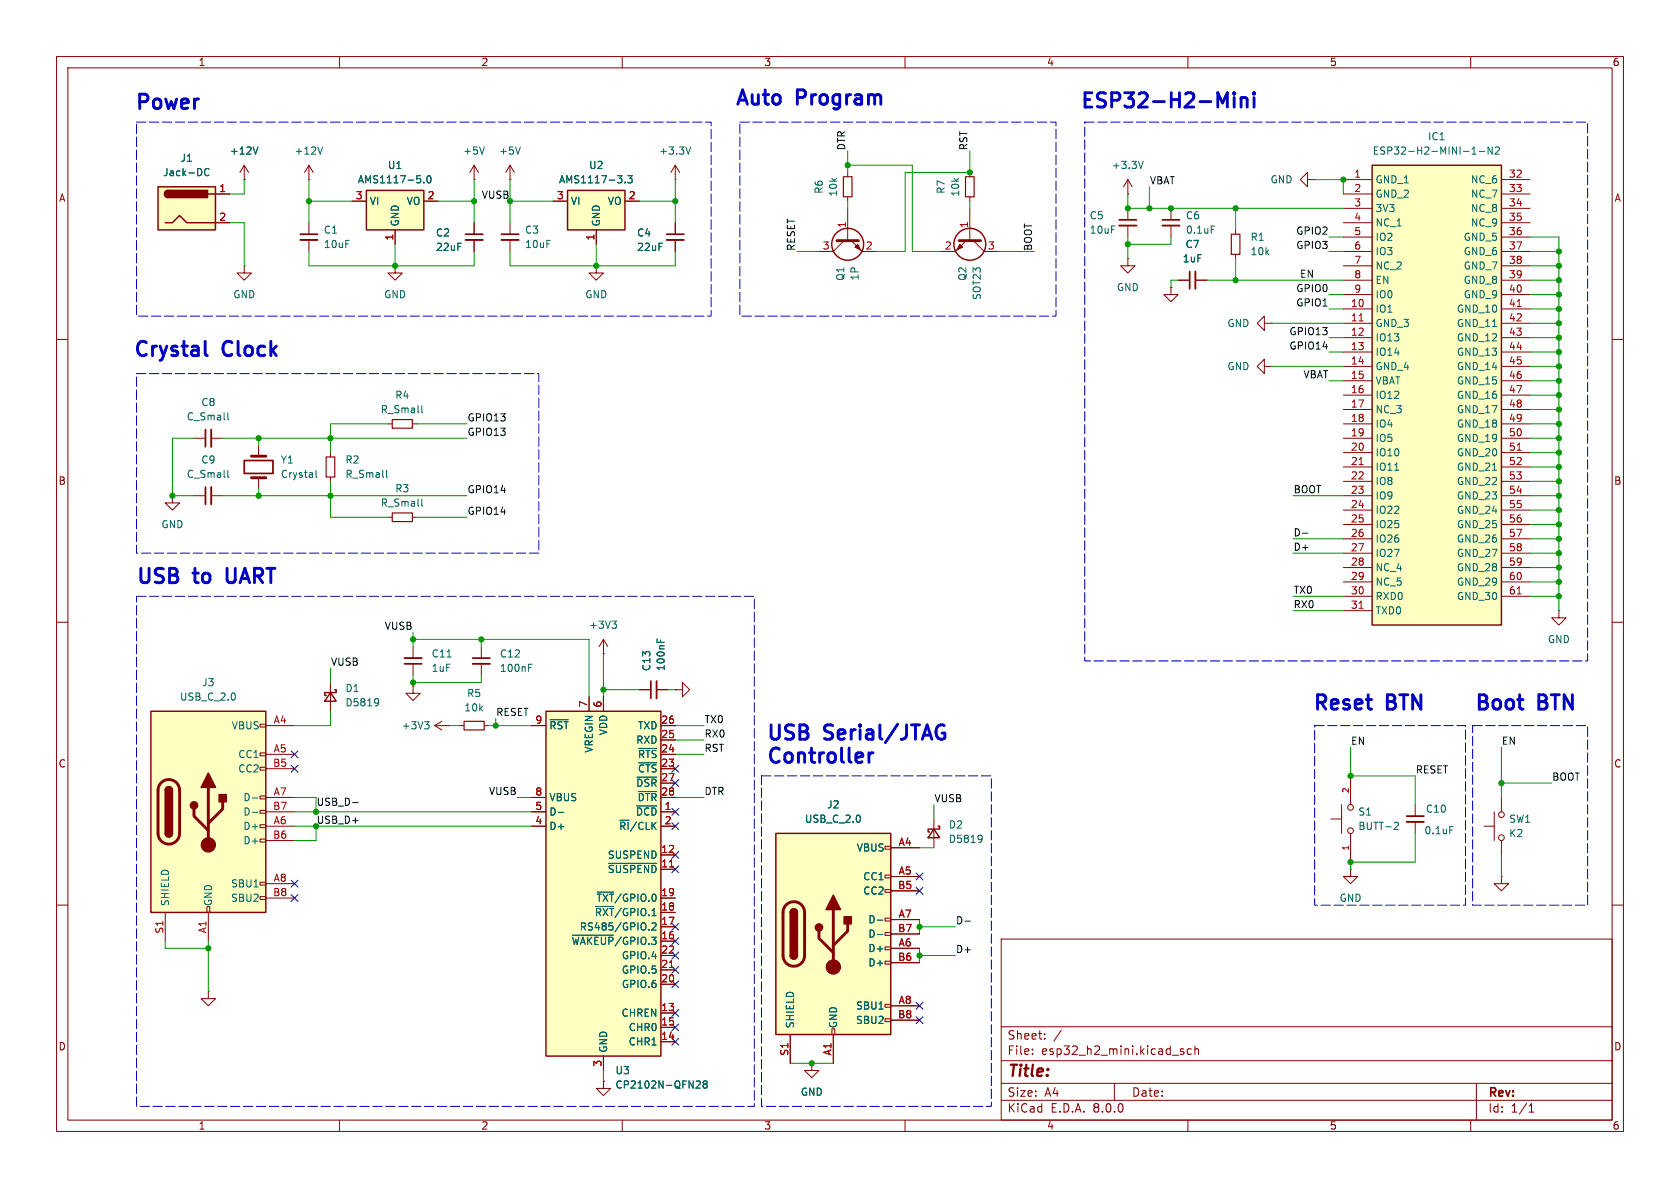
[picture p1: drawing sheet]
<svg xmlns="http://www.w3.org/2000/svg" width="297mm" height="210mm" viewBox="0 0 297 210" stroke-linecap="round" stroke-linejoin="round" font-family="sans-serif">
<g fill="none" stroke="#840000" stroke-width=".18">
<path d="M10 10h277v190h-277zM12 12h273v186h-273zM60 10v2M110 10v2M160 10v2M210 10v2M260 10v2M10 60h2M285 60h2M10 110h2M285 110h2M10 160h2"/>
<path d="M285 160h2M177 166h108v32h-108zM60 198v2M110 198v2M160 198v2M177 194.5h108M177 191.5h108M177 187.5h108M177 181.5h108M182.5 186.3v.1M182.5 185.5v.1M184.7 183.6v.1"/>
<path d="M184.7 182.8v.1M187.6 182.1l-1.3 2M197 191.5v3M208.7 185.7l.6 .4-.2 .3-.4-.1M209.2 185.5l-.3-.1-.2 .2M210 198v2M210.6 185.5l-.4-.1-.3 .3v.4l.1 .2h.6M211.2 185.5l.3-.1 .3 .1 .1 .9M211.2 184.9v1.5M260 198v2M261 191.5v6.5M270.3 196.6h.9"/>
<path d="M270.3 195.5l.4-.4v1.5"/>
</g>
<path d="M96.5 125.7h20.3v61h-20.3z" fill="#ffffc2"/>
<path d="M58.4 122.4l1 1.6h-2zM59.2 121.9h.2v.5h-2v.5h.3M96.5 125.7h20.3v61h-20.3zM165.1 146.6l1 1.5h-2zM165.9 146.1h.2v.5h-2v.5h.2" fill="none" stroke="#840000" stroke-width=".25"/>
<g fill="none" stroke="#840000" stroke-width=".18">
<path d="M199.4 45.7v1.3h1.3l-1.3 1.3-1.3-1.3h1.3M199.4 45.7h.1M208.3 49.5h2M211.3 49.5h2.1M34.3 77.5h2M37.3 77.5h2.1M45.7 78.7v1.9M45.7 84.5v1.9M73 114.3v2M73 117.3v2.1M85.1 114.3v2M85.1 117.3v2.1"/>
<path d="M106.7 115.6h.1M106.7 113v2.6M106.7 113l-.8 1.3M106.7 113l.7 1.3M58.4 120.7v5M94 128.3h2.5M104.1 123.2v2.5M106.7 123.2v2.5M116.8 135.9h2.6M116.8 133.4h2.6M116.8 130.8h2.6M116.8 128.3h2.6"/>
<path d="M116.8 138.4h2.6M238.8 137.2v5M94 143.5h2.5M94 146.1h2.5M94 141h2.5M116.8 143.5h2.6M116.8 153.7h2.6M116.8 151.1h2.6M116.8 158.8h2.6M116.8 146.1h2.6M116.8 141h2.6M165.1 144.8v5.1"/>
<path d="M235.3 144.8h1.9M237.2 142.2v5.1M238.8 153.7v1.2h1.2l-1.2 1.3-1.3-1.3h1.3M238.8 153.7h.1M238.8 147.3v5.1M250.2 142.2v2.1M250.2 145.3v2M36.8 175.3v1.2h1.3l-1.3 1.3-1.2-1.3h1.2M36.8 175.3h.1M116.8 179.1h2.6M116.8 166.4h2.6M116.8 163.8h2.6"/>
<path d="M116.8 161.3h2.6M116.8 174h2.6M116.8 171.5h2.6M116.8 168.9h2.6M106.7 191.1v1.3h1.2l-1.2 1.3-1.3-1.3h1.3M106.7 191.1h.1M106.7 186.7v2.5M116.8 184.2h2.6M116.8 181.6h2.6"/>
<circle cx="238.8" cy="146.8" r=".51"/>
<circle cx="238.8" cy="142.7" r=".51"/>
</g>
<g fill="none" stroke="#006464" stroke-width=".18">
<path d="M40.3 73v1.1l.2 .1M55.9 83.1v1.1l.2 .2M79 116.1h.8M93.5 118h.4M93.5 117.4h.6M108.2 109.8h.8l-.4 .5M108.7 110.3l.3 .2v.3l-.3 .3M66.7 123.5l.2 .1a1.03 1.03 0 0 1-.2 1.1M66.9 124.1l-.2 .2M97.3 127.2h3.1M112.6 137.4h3.5M112.9 139.9h3.2"/>
<path d="M112.9 134.8h3.2M112.9 132.3h3.2M98.7 143.6h1M105.6 157.7h2.9M107.6 152.6h8.5M112.5 142.5h3.6M173.4 147.6l.2 .2a1.03 1.03 0 0 1-.2 1.1M173.6 148.2l-.2 .2M246.7 145.4h.4l.1 .3-.8 .9h.8M256.3 146.1h.6M101.2 165.3h7.3M105.3 160.2h3.2"/>
<path d="M114.7 164.3v.1M115.3 163.3l.4-.2 .3 .4-.8 .9h.8M123.1 191.1h.5l.2 .3-.8 .9h.8M124.5 191.6l-.2-.2 .2-.3h.3l.2 .2-.2 .3M124.5 191.6l-.2 .3 .1 .3 .1 .1h.4l.1-.2v-.2l-.2-.3M124.5 191.6h.3"/>
</g>
<path d="M118.4 153.3h.7M118.4 171h.7" fill="none" stroke="#a90000" stroke-width=".18"/>
<path d="M211.3 48v3.1M37.3 75.9v3.1M71.5 116.3h3M83.6 117.3h3M248.7 145.3h3" fill="none" stroke="#840000" stroke-width=".33"/>
<path d="M210.3 48v3.1M36.3 75.9v3.1M43.2 81.4h5.1v2.3h-5.1zM71.5 117.3h3M83.6 116.3h3M248.7 144.3h3" fill="none" stroke="#840000" stroke-width=".3"/>
<path d="M44.4 84.5h2.6M44.4 80.6h2.6" fill="none" stroke="#840000" stroke-width=".51"/>
<path d="M26.7 125.7h20.3v35.6h-20.3z" fill="#ffffc2"/>
<g fill="none" stroke="#840000" stroke-width=".18">
<path d="M207 50.8v1.3h1.3l-1.3 1.2-1.3-1.2h1.3M207 50.8h.1M68.6 74.9h.7M72.9 74.9h.8M46 135.6h1v.5h-1zM46 133.1h1v.5h-1zM46 128h1v.5h-1zM47 128.3h5.1M47 133.4h5.1M47 135.9h5.1M46 158.5h1v.5h-1zM46 156h1v.5h-1z"/>
<path d="M46 148.3h1v.5h-1zM46 145.8h1v.5h-1zM46 143.3h1v.5h-1zM46 140.7h1v.5h-1zM47 146.1h5.1M47 141h5.1M47 156.2h5.1M47 148.6h5.1M47 143.5h5.1M47 158.8h5.1M29.2 161.3v5.1M36.6 160.3h.5v1h-.5z"/>
<path d="M36.8 161.3v5.1"/>
</g>
<path d="M26.7 125.7h20.3v35.6h-20.3zM29.2 139.7a.64 .64 0 0 1 .6-.6 .64 .64 0 0 1 .7 .6M29.2 147.3a.64 .64 0 0 0 .6 .7 .64 .64 0 0 0 .7-.7" fill="none" stroke="#840000" stroke-width=".25"/>
<path d="M28.5 138.4a1.91 1.91 0 0 1 2.1-.5 1.91 1.91 0 0 1 1.1 1.8v7.6a1.91 1.91 0 0 1-1.9 1.9 1.91 1.91 0 0 1-1.9-1.9v-7.7l.2-.7zM36.8 139.2v10.2M34.3 143v1.3l2.5 2.5M39.4 141.7v1.3l-2.6 2.5" fill="none" stroke="#840000" stroke-width=".51"/>
<g fill="#840000" stroke="#840000" stroke-width=".25">
<path d="M29.2 147.3h1.3a.64 .64 0 0 1-.7 .7 .64 .64 0 0 1-.6-.7z"/>
<path d="M29.2 139.7h1.3v7.6h-1.3z"/>
<path d="M29.4 139.3a.64 .64 0 0 1 .7-.2 .64 .64 0 0 1 .4 .6h-1.3z"/>
<path d="M36.8 136.7l1.3 2.5h-2.5z"/>
<path d="M38.7 140.5h1.3v1.2h-1.3z"/>
<circle cx="34.3" cy="142.4" r=".63"/>
</g>
<circle cx="36.8" cy="149.4" r="1.27" fill="#840000" stroke="#840000" stroke-width=".18"/>
<path d="M74.6 71.7v1.1l.1 .2M41.5 122.7v.8M44.6 141.1h1M44.6 143.6h1" fill="none" stroke="#006464" stroke-width=".18"/>
<path d="M69.3 74.2h3.6v1.5h-3.6z" fill="none" stroke="#840000" stroke-width=".2"/>
<path d="M64.8 33.7h10.1v6.9h-10.1z" fill="#ffffc2"/>
<path d="M64.8 33.7h10.1v6.9h-10.1z" fill="none" stroke="#840000" stroke-width=".25"/>
<g fill="none" stroke="#840000" stroke-width=".18">
<path d="M62.2 35.6h2.6M74.9 35.6h2.6M90.2 31.8h.1M90.2 29.2l-.8 1.3M90.2 29.2v2.6M90.2 39.4v2M90.2 29.2l.7 1.3M69.8 40.6v2.6M90.2 42.4v2.1M105.4 47v1.3h1.3l-1.3 1.2-1.3-1.2h1.3M105.4 47h.1M218.4 40.6v.8"/>
<path d="M218.4 45v.7M58.4 80v.8M58.4 84.3v.8M68.6 91.4h.7M72.9 91.4h.8M73 121.3v1.3h1.3l-1.3 1.2-1.2-1.2h1.2M73 121.3h.1M76.8 128.3h2.6M76.8 128.3l1.3 .7M78.1 127.5l-1.3 .8M79.4 128.3h.1M81.3 128.3h.7"/>
<path d="M85.6 128.3h.8M113 121.9h2.1M116.1 121.9h2M119.4 121.9h1.2v-1.2l1.3 1.2-1.3 1.3v-1.3M119.4 121.9h.1"/>
</g>
<path d="M74.9 32.2v.1M75.6 31.2l.2-.1a.68 .68 0 0 1 .4 .6 .68 .68 0 0 1-.4 .6l-.2-.1-.1-.4zM92 26l-.4 1.2M68.3 83.1v1.1l.2 .2M74.6 88.2v1.1l.1 .2M116.2 112.9v.7M116.8 113.1v.5M75.1 127.6h.7l-.4 .5M75.6 128.1l.2 .2v.3l-.2 .2" fill="none" stroke="#006464" stroke-width=".18"/>
<path d="M217.7 41.4h1.5v3.6h-1.5zM57.7 80.8h1.5v3.5h-1.5zM69.3 90.7h3.6v1.5h-3.6zM82 127.5h3.6v1.5h-3.6z" fill="none" stroke="#840000" stroke-width=".2"/>
<path d="M88.6 42.4h3.1M116.1 120.4v3" fill="none" stroke="#840000" stroke-width=".33"/>
<path d="M88.6 41.4h3.1M115.1 120.4v3" fill="none" stroke="#840000" stroke-width=".3"/>
<path d="M100.3 33.7h10.2v6.9h-10.2z" fill="#ffffc2"/>
<path d="M100.3 33.7h10.2v6.9h-10.2z" fill="none" stroke="#840000" stroke-width=".25"/>
<g fill="none" stroke="#840000" stroke-width=".18">
<path d="M97.8 35.6h2.5M110.5 35.6h2.5M119.4 31.8h.1M119.4 29.2l-.8 1.3M119.4 29.2v2.6M119.4 39.4v2M119.4 29.2l.7 1.3M199.4 34.3h.1M199.4 31.8l-.8 1.2M199.4 31.8v2.5M199.4 31.8l.8 1.2M231.1 31.8v-1.3l-1.2 1.3 1.2 1.2v-1.2h1.3"/>
<path d="M232.4 31.8h.1M105.4 40.6v2.6M119.4 42.4v2.1M262.4 146.1h1.8M264.2 143.5v5.1M265.4 154.9v1.3h1.3l-1.3 1.3-1.2-1.3h1.2M265.4 154.9h.1M265.4 141v2.5M265.4 148.6v2.5"/>
<circle cx="265.4" cy="148.1" r=".51"/>
<circle cx="265.4" cy="144" r=".51"/>
</g>
<path d="M110.5 32.2v.1M111 31.1h.8l-.5 .4 .4 .2v.5l-.2 .1-.5-.1M122.1 26l-.4 1.2M202.1 28.5l-.4 1.3" fill="none" stroke="#006464" stroke-width=".18"/>
<path d="M117.9 42.4h3" fill="none" stroke="#840000" stroke-width=".33"/>
<path d="M117.9 41.4h3" fill="none" stroke="#840000" stroke-width=".3"/>
<path d="M27.9 33h10.2v7.6h-10.2z" fill="#ffffc2"/>
<path d="M27.9 33h10.2v7.6h-10.2zM29.2 39.4h1.3l1.2-1.3 1.3 1.3h5.1M29.7 33.7a.64 .64 0 0 0-.6 .6 .64 .64 0 0 0 .6 .6M36.8 34.3h1.3" fill="none" stroke="#840000" stroke-width=".25"/>
<g fill="#840000" stroke="#840000" stroke-width=".25">
<path d="M29.3 33.8l.4-.1v1.2a.63 .63 0 0 1-.6-.4 .63 .63 0 0 1 .2-.7z"/>
<path d="M29.7 33.7h7v1.2h-7z"/>
</g>
<path d="M38.1 34.3h2.5M38.1 39.4h2.5M199.4 36.8v2.1M199.4 39.9v2M207 36.8v2.1M207 39.9v2M223.5 57.2v-1.3l-1.3 1.3 1.3 1.2v-1.2h1.3M224.8 57.2h.1M223.5 64.8v-1.3l-1.3 1.3 1.3 1.2v-1.2h1.3M224.8 64.8h.1M275.6 108v1.2h1.3l-1.3 1.3-1.3-1.3h1.3M275.6 108h.1" fill="none" stroke="#840000" stroke-width=".18"/>
<path d="M37 29.9a.6 .6 0 0 0-.9 .4 .6 .6 0 0 0 .6 .8l.3-.2M214.1 40h.6" fill="none" stroke="#006464" stroke-width=".18"/>
<path d="M197.9 39.9h3M205.5 39.9h3" fill="none" stroke="#840000" stroke-width=".33"/>
<path d="M197.9 38.9h3M205.5 38.9h3" fill="none" stroke="#840000" stroke-width=".3"/>
<path d="M242.6 29.2h22.8v81.3h-22.8z" fill="#ffffc2"/>
<path d="M242.6 29.2h22.8v81.3h-22.8z" fill="none" stroke="#840000" stroke-width=".25"/>
<g fill="none" stroke="#840000" stroke-width=".18">
<path d="M149.9 30.5v.7M149.9 34.8v.8M237.5 31.8h5.1M237.5 34.3h5.1M237.5 36.8h5.1M237.5 39.4h5.1M265.4 31.8h5.1M265.4 34.3h5.1M265.4 36.8h5.1M265.4 39.4h5.1M237.5 54.6h5.1M237.5 57.2h5.1"/>
<path d="M237.5 59.7h5.1M237.5 41.9h5.1M237.5 44.5h5.1M237.5 47h5.1M237.5 49.5h5.1M237.5 52.1h5.1M265.4 54.6h5.1M265.4 57.2h5.1M265.4 59.7h5.1M265.4 41.9h5.1M265.4 44.5h5.1M265.4 47h5.1"/>
<path d="M265.4 49.5h5.1M265.4 52.1h5.1M237.5 62.2h5.1M237.5 64.8h5.1M237.5 67.3h5.1M237.5 69.9h5.1M237.5 72.4h5.1M237.5 74.9h5.1M237.5 77.5h5.1M265.4 62.2h5.1M265.4 64.8h5.1M265.4 67.3h5.1"/>
<path d="M265.4 69.9h5.1M265.4 72.4h5.1M265.4 74.9h5.1M265.4 77.5h5.1M237.5 80h5.1M237.5 82.6h5.1M237.5 85.1h5.1M237.5 87.6h5.1M237.5 90.2h5.1M237.5 92.7h5.1M237.5 95.3h5.1M237.5 97.8h5.1"/>
<path d="M265.4 80h5.1M265.4 82.6h5.1M265.4 85.1h5.1M265.4 87.6h5.1M265.4 90.2h5.1M265.4 92.7h5.1M265.4 95.3h5.1M265.4 97.8h5.1M237.5 100.3h5.1M237.5 102.9h5.1M237.5 105.4h5.1M237.5 108h5.1"/>
<path d="M265.4 100.3h5.1M265.4 102.9h5.1M265.4 105.4h5.1"/>
</g>
<path d="M240.3 56.7h.7M268.2 54.2h.7M268.2 79.6h.7M240.3 82.1h.7M240.3 107.5h.7M268.2 105h.7" fill="none" stroke="#a90000" stroke-width=".18"/>
<path d="M260.2 27.2h.8M260.2 26.3l.4-.3v1.2M261.5 26.8h1M263.8 26v1.2l-.7-1.2v1.2M264.3 26.1l.5-.1 .3 .3-.8 .9h.8M246.6 83.1h.7" fill="none" stroke="#006464" stroke-width=".18"/>
<path d="M149.1 31.2h1.5v3.6h-1.5z" fill="none" stroke="#840000" stroke-width=".2"/>
<path d="M137.2 147.3h20.3v35.6h-20.3z" fill="#ffffc2"/>
<g fill="none" stroke="#840000" stroke-width=".18">
<path d="M38.1 34.3h2.5M38.1 39.4h2.5M43.2 31.8h.1M43.2 29.2l-.8 1.3M43.2 29.2v2.6M43.2 29.2l.7 1.3M54.6 31.8h.1M54.6 29.2l-.8 1.3M54.6 29.2v2.6M54.6 39.4v2M54.6 29.2l.8 1.3M62.2 35.6h2.6"/>
<path d="M74.9 35.6h2.6M83.8 31.8h.1M83.8 29.2v2.6M83.8 39.4v2M83.8 29.2l-.7 1.3M83.8 29.2l.8 1.3M97.8 35.6h2.5M110.5 35.6h2.5M119.4 39.4v2M149.9 36.8v5.7M171.4 30.5v.7M171.4 34.8v.8"/>
<path d="M171.4 36.8v5.7M43.2 47v1.3h1.2l-1.2 1.2-1.3-1.2h1.3M43.2 47h.1M54.6 42.4v2.1M69.8 47v1.3h1.3l-1.3 1.2-1.2-1.2h1.2M69.8 47h.1M69.8 40.6v2.6M83.8 42.4v2.1M105.4 40.6v2.6M119.4 42.4v2.1M149.2 42.5l-1.9 2h-2.5M150.5 42.5l1.9 2h2.5"/>
<path d="M170.8 42.5l-1.9 2h-2.5M172.1 42.5l1.9 2h2.5M207 50.8h.1M208.3 49.5h2M211.3 49.5h2.1M30.5 87.6v1.3h1.2l-1.2 1.3-1.3-1.3h1.3M30.5 87.6h.1M34.3 87.6h2M37.3 87.6h2.1M94 128.3h2.5M104.1 123.2v2.5M106.7 123.2v2.5"/>
<path d="M113 121.9h2.1M116.1 121.9h2M116.8 135.9h2.6M116.8 133.4h2.6M116.8 130.8h2.6M116.8 128.3h2.6M116.8 138.4h2.6M119.4 121.9h.1M94 143.5h2.5M94 146.1h2.5M94 141h2.5M116.8 143.5h2.6"/>
<path d="M116.8 153.7h2.6M116.8 151.1h2.6M116.8 158.8h2.6M116.8 146.1h2.6M116.8 141h2.6M156.5 157.2h1v.5h-1zM156.5 154.7h1v.5h-1zM156.5 149.6h1v.5h-1zM157.5 149.9h5.1M157.5 154.9h5.1M157.5 157.5h5.1M116.8 179.1h2.6"/>
<path d="M116.8 166.4h2.6M116.8 163.8h2.6M116.8 161.3h2.6M116.8 174h2.6M116.8 171.5h2.6M116.8 168.9h2.6M156.5 177.5h1v.6h-1zM156.5 169.9h1v.5h-1zM156.5 167.4h1v.5h-1zM156.5 164.8h1v.6h-1zM156.5 162.3h1v.5h-1zM157.5 167.6h5.1"/>
<path d="M157.5 162.6h5.1M157.5 177.8h5.1M157.5 170.2h5.1M157.5 165.1h5.1M106.7 191.1h.1M106.7 186.7v2.5M116.8 184.2h2.6M116.8 181.6h2.6M139.7 182.9v5.1M143.5 188v1.2h1.3l-1.3 1.3-1.3-1.3h1.3M143.5 188h.1M147.1 181.9h.5v1h-.5z"/>
<path d="M147.3 182.9v5.1M156.5 180.1h1v.5h-1zM157.5 180.3h5.1"/>
</g>
<g fill="none" stroke="#840000" stroke-width=".25">
<path d="M137.2 147.3h20.3v35.6h-20.3zM139.7 168.9a.64 .64 0 0 0 .6 .6 .64 .64 0 0 0 .7-.6M139.7 161.3a.64 .64 0 0 1 .6-.6 .64 .64 0 0 1 .7 .6"/>
<circle cx="149.9" cy="43.2" r="2.82"/>
<circle cx="171.4" cy="43.2" r="2.82"/>
</g>
<path d="M148 42.5h3.8M169.5 42.5h3.9M139 160a1.91 1.91 0 0 1 2.1-.5 1.91 1.91 0 0 1 1.1 1.8v7.6a1.91 1.91 0 0 1-1.9 1.9 1.91 1.91 0 0 1-1.9-1.9v-7.8l.2-.6zM144.8 164.6v1.3l2.5 2.5M147.3 160.8v10.1M149.9 163.3v1.3l-2.6 2.5" fill="none" stroke="#840000" stroke-width=".51"/>
<g fill="#840000" stroke="#840000" stroke-width=".25">
<path d="M139.7 168.9h1.3a.64 .64 0 0 1-.7 .6 .64 .64 0 0 1-.6-.6z"/>
<path d="M139.7 161.3h1.3v7.6h-1.3z"/>
<path d="M139.9 160.8a.64 .64 0 0 1 .7-.1 .64 .64 0 0 1 .4 .6h-1.3z"/>
<path d="M147.3 158.2l1.3 2.6h-2.6z"/>
<path d="M149.2 162.1h1.3v1.2h-1.3z"/>
<circle cx="144.8" cy="164" r=".63"/>
</g>
<g fill="#840000" stroke="#840000" stroke-width=".18">
<path d="M151.1 43.7l.5-.5 .5 1z"/>
<path d="M169.7 43.2l.5 .5-1 .5z"/>
<circle cx="147.3" cy="170.9" r="1.27"/>
</g>
<g fill="none" stroke="#006464" stroke-width=".18">
<path d="M37 29.9a.6 .6 0 0 0-.9 .4 .6 .6 0 0 0 .6 .8l.3-.2M45.6 26l-.4 1.2M57 26l-.4 1.2M74.9 32.2v.1M75.6 31.2l.2-.1a.68 .68 0 0 1 .4 .6 .68 .68 0 0 1-.4 .6l-.2-.1-.1-.4zM85.6 26l-.4 1.2M110.5 32.2v.1M111 31.1h.8l-.5 .4 .4 .2v.5l-.2 .1-.5-.1M40.3 83.1v1.1l.2 .2M116.2 112.9v.7M116.8 113.1v.5M97.3 127.2h3.1"/>
<path d="M112.6 137.4h3.5M112.9 139.9h3.2M112.9 134.8h3.2M112.9 132.3h3.2M98.7 143.6h1M105.6 157.7h2.9M107.6 152.6h8.5M112.5 142.5h3.6M152 144.3v.8M101.2 165.3h7.3M105.3 160.2h3.2M114.7 164.3v.1"/>
<path d="M115.3 163.3l.4-.2 .3 .4-.8 .9h.8M155.1 162.7h1M155.1 165.2h1M123.1 191.1h.5l.2 .3-.8 .9h.8M124.5 191.6l-.2-.2 .2-.3h.3l.2 .2-.2 .3M124.5 191.6l-.2 .3 .1 .3 .1 .1h.4l.1-.2v-.2l-.2-.3M124.5 191.6h.3"/>
</g>
<path d="M53.1 42.4h3M82.3 42.4h3M37.3 86.1v3.1" fill="none" stroke="#840000" stroke-width=".33"/>
<path d="M53.1 41.4h3M82.3 41.4h3M36.3 86.1v3.1" fill="none" stroke="#840000" stroke-width=".3"/>
<path d="M170.7 31.2h1.5v3.6h-1.5z" fill="none" stroke="#840000" stroke-width=".2"/>
<path d="M230.3 94.3h.9M62.3 141.9h1M170.6 162.8h1" fill="none" stroke="#0f0f0f" stroke-width=".18"/>
<g fill="none" stroke="#0000c2" stroke-width=".51">
<path d="M216.1 18.2l.9-1.8v2.5M218.2 16.4v.2M218.2 17.2v1.7M218.2 16.4l-.1 .1 .1 .1M218.2 16.4l.1 .1-.1 .1M219.4 17.2v1.7M219.4 17.5a.63 .63 0 0 1 1.1 .1v1.3M221.7 16.4v.2M221.7 17.2v1.7M221.7 16.4l-.1 .1 .1 .1M221.7 16.4l.1 .1-.1 .1M36.3 62.5l.3 .4"/>
<path d="M153.6 133.1v1.7M154.3 133.1a.65 .65 0 0 0-.7 .5M166.6 129.6h.4v.8l-.1 .2"/>
</g>
<path d="M24.1 21.6h101.6v34.3h-101.6zM130.8 21.6h55.9v34.3h-55.9zM191.8 21.6h88.9v95.2h-88.9zM24.1 66h71.1v31.8h-71.1zM24.1 105.4h109.2v90.2h-109.2zM134.6 137.2h40.7v58.4h-40.7zM232.4 128.3h26.7v31.7h-26.7zM260.3 128.3h20.4v31.7h-20.4z" fill="none" stroke="#0000c2" stroke-width=".18" stroke-dasharray="1.7 .6"/>
<g fill="none" stroke="#009600" stroke-width=".18">
<path d="M40.6 39.4h2.6v7.6M43.2 31.8v2.5h-2.6M54.6 35.6h7.6M54.6 31.8v7.6M77.5 35.6h6.3M83.8 31.8v7.6M90.2 35.6h7.6M90.2 31.8v7.6M113 35.6h6.4M119.4 31.8v7.6M149.9 29.2h11.4v15.3h5.1M149.9 26.7v3.8"/>
<path d="M149.9 35.6v1.2M171.4 26.7v3.8h-11.4v14h-5.1M171.4 35.6v1.2M199.4 34.3v2.5h38.1M203.2 33v3.8M218.4 36.8v3.8M232.4 31.8h5.1v2.5M54.6 44.5v2.5h29.2v-2.5M69.8 43.2v3.8M90.2 44.5v2.5h29.2v-2.5M105.4 43.2v3.8M141 44.5h3.8"/>
<path d="M176.5 44.5h6.4M199.4 41.9v3.8M207 41.9v1.3h-7.6M208.3 49.5h-1.3v1.3M213.4 49.5h24.1M218.4 45.7v3.8M224.8 57.2h12.7M234.9 41.9h2.6M234.9 44.5h2.6M234.9 52.1h2.6M234.9 54.6h2.6M234.9 59.7h2.6"/>
<path d="M270.5 47h5.1M270.5 41.9h5.1v66.1M270.5 44.5h5.1M270.5 52.1h5.1M270.5 54.6h5.1M270.5 49.5h5.1M270.5 59.7h5.1M270.5 57.2h5.1M34.3 77.5h-3.8v10.1h3.8M39.4 77.5h43.1M45.7 77.5v1.2M68.6 74.9h-10.2v5.1"/>
<path d="M73.7 74.9h8.8M224.8 64.8h12.7M234.9 67.3h2.6M234.9 62.2h2.6M270.5 77.5h5.1M270.5 74.9h5.1M270.5 67.3h5.1M270.5 64.8h5.1M270.5 62.2h5.1M270.5 72.4h5.1M270.5 69.9h5.1M39.4 87.6h43.1"/>
<path d="M45.7 86.4v1.2M58.4 85.1v6.3h10.2M73.7 91.4h8.8M228.6 87.6h8.9M228.6 95.3h8.9M228.6 97.8h8.9M270.5 87.6h5.1M270.5 95.3h5.1M270.5 97.8h5.1M270.5 82.6h5.1M270.5 85.1h5.1M270.5 90.2h5.1"/>
<path d="M270.5 92.7h5.1M270.5 80h5.1M58.4 118.1v2.6M73 113h31.1v10.2M73 111.8v2.5M73 119.4v1.9M85.1 113v1.3M85.1 119.4v1.3h-12.1M106.7 115.6v7.6M228.6 105.4h8.9M228.6 108h8.9M270.5 105.4h5.1"/>
<path d="M270.5 102.9h5.1M270.5 100.3h5.1M58.4 125.7v2.6h-6.3M79.4 128.3h1.9M86.4 128.3h7.6M87.6 127v1.3M106.7 121.9h6.3M118.1 121.9h1.3M119.4 128.3h5.1M119.4 130.8h5.1M119.4 133.4h5.1M238.8 132.1v5.1h11.4v5"/>
<path d="M265.4 132.1v8.9M265.4 138.4h8.9M52.1 143.5h41.9M52.1 141h3.8v2.5M52.1 146.1h41.9M55.9 146.1v2.5h-3.8M91.4 141h2.6M119.4 141h5.1M162.6 149.9h2.5M165.1 142.2v2.6M250.2 147.3v5.1h-11.4v1.3M265.4 151.1v3.8"/>
<path d="M29.2 166.4v1.2h7.6M36.8 166.4v8.9M162.6 168.9h6.3M162.6 162.6v2.5M162.6 167.6v2.6M162.6 163.8h6.3M106.7 189.2v1.9M139.7 188h7.6"/>
</g>
<g fill="none" stroke="#000084" stroke-width=".18">
<path d="M51.5 132.7l1.2 1.3M51.5 135.3l1.2 1.2M52.7 132.7l-1.2 1.3M52.7 135.3l-1.2 1.2M118.8 137.8l1.2 1.2M118.8 135.3l1.2 1.2M120 137.8l-1.2 1.2M120 135.3l-1.2 1.2M51.5 158.1l1.2 1.3M51.5 155.6l1.2 1.2M52.7 158.1l-1.2 1.3M52.7 155.6l-1.2 1.2"/>
<path d="M118.8 145.4l1.2 1.3M118.8 150.5l1.2 1.2M118.8 153.1l1.2 1.2M118.8 142.9l1.2 1.2M120 145.4l-1.2 1.3M120 150.5l-1.2 1.2M120 153.1l-1.2 1.2M120 142.9l-1.2 1.2M162 154.3l1.2 1.2M162 156.9l1.2 1.2M163.2 154.3l-1.2 1.2M163.2 156.9l-1.2 1.2"/>
<path d="M118.8 165.8l1.2 1.2M118.8 173.4l1.2 1.2M118.8 168.3l1.2 1.2M118.8 170.8l1.2 1.3M118.8 178.5l1.2 1.2M118.8 163.2l1.2 1.2M120 165.8l-1.2 1.2M120 173.4l-1.2 1.2M120 168.3l-1.2 1.2M120 170.8l-1.2 1.3M120 178.5l-1.2 1.2M120 163.2l-1.2 1.2"/>
<path d="M162 179.7l1.2 1.2M162 177.2l1.2 1.2M163.2 179.7l-1.2 1.2M163.2 177.2l-1.2 1.2M118.8 181l1.2 1.2M118.8 183.5l1.2 1.3M120 181l-1.2 1.2M120 183.5l-1.2 1.3"/>
</g>
<path d="M118.4 153.3h.7M118.4 171h.7" fill="none" stroke="#a90000" stroke-width=".18"/>
<g fill="#009600" stroke="#009600" stroke-width=".18">
<circle cx="85.1" cy="113" r=".46"/>
<circle cx="106.7" cy="121.9" r=".46"/>
<circle cx="73" cy="120.7" r=".46"/>
<circle cx="73" cy="113" r=".46"/>
<circle cx="87.6" cy="128.3" r=".46"/>
<circle cx="105.4" cy="47" r=".46"/>
<circle cx="119.4" cy="35.6" r=".46"/>
<circle cx="83.8" cy="35.6" r=".46"/>
<circle cx="90.2" cy="35.6" r=".46"/>
<circle cx="58.4" cy="77.5" r=".46"/>
<circle cx="45.7" cy="77.5" r=".46"/>
<circle cx="45.7" cy="87.6" r=".46"/>
<circle cx="30.5" cy="87.6" r=".46"/>
<circle cx="58.4" cy="87.6" r=".46"/>
<circle cx="36.8" cy="167.6" r=".46"/>
<circle cx="55.9" cy="143.5" r=".46"/>
<circle cx="69.8" cy="47" r=".46"/>
<circle cx="54.6" cy="35.6" r=".46"/>
<circle cx="275.6" cy="44.5" r=".46"/>
<circle cx="275.6" cy="47" r=".46"/>
<circle cx="275.6" cy="52.1" r=".46"/>
<circle cx="275.6" cy="80" r=".46"/>
<circle cx="275.6" cy="49.5" r=".46"/>
<circle cx="275.6" cy="54.6" r=".46"/>
<circle cx="237.5" cy="31.8" r=".46"/>
<circle cx="207" cy="36.8" r=".46"/>
<circle cx="218.4" cy="36.8" r=".46"/>
<circle cx="218.4" cy="49.5" r=".46"/>
<circle cx="275.6" cy="87.6" r=".46"/>
<circle cx="275.6" cy="97.8" r=".46"/>
<circle cx="275.6" cy="95.3" r=".46"/>
<circle cx="275.6" cy="85.1" r=".46"/>
<circle cx="275.6" cy="82.6" r=".46"/>
<circle cx="275.6" cy="100.3" r=".46"/>
<circle cx="275.6" cy="102.9" r=".46"/>
<circle cx="275.6" cy="90.2" r=".46"/>
<circle cx="275.6" cy="92.7" r=".46"/>
<circle cx="275.6" cy="57.2" r=".46"/>
<circle cx="275.6" cy="72.4" r=".46"/>
<circle cx="275.6" cy="74.9" r=".46"/>
<circle cx="275.6" cy="69.9" r=".46"/>
<circle cx="275.6" cy="77.5" r=".46"/>
<circle cx="275.6" cy="64.8" r=".46"/>
<circle cx="275.6" cy="67.3" r=".46"/>
<circle cx="275.6" cy="59.7" r=".46"/>
<circle cx="275.6" cy="62.2" r=".46"/>
<circle cx="203.2" cy="36.8" r=".46"/>
<circle cx="199.4" cy="43.2" r=".46"/>
<circle cx="199.4" cy="36.8" r=".46"/>
<circle cx="171.4" cy="30.5" r=".46"/>
<circle cx="149.9" cy="29.2" r=".46"/>
<circle cx="275.6" cy="105.4" r=".46"/>
<circle cx="238.8" cy="137.2" r=".46"/>
<circle cx="265.4" cy="138.4" r=".46"/>
<circle cx="238.8" cy="152.4" r=".46"/>
<circle cx="162.6" cy="163.8" r=".46"/>
<circle cx="162.6" cy="168.9" r=".46"/>
<circle cx="143.5" cy="188" r=".46"/>
</g>
<g font-size="3.5" fill="#0000c2">
<text x="23.6" y="20.1">Power</text>
<text x="129.7" y="19.3">Auto</text>
<text x="140.9" y="19.3">Program</text>
<text x="190.7" y="19.8">ESP32-H2-Mini</text>
<text x="23.3" y="63.8">Crystal</text>
<text x="39.4" y="63.8">Clock</text>
<text x="23.8" y="103.9">USB</text>
<text x="34.4" y="103.9">to</text>
<text x="41.1" y="103.9">UART</text>
<text x="135.4" y="131.6">USB</text>
<text x="146" y="131.6">Serial/JTAG</text>
<text x="231.8" y="126.2">Reset</text>
<text x="245.2" y="126.2">BTN</text>
<text x="260.4" y="126.2">Boot</text>
<text x="272" y="126.2">BTN</text>
<text x="135.4" y="135.7">Controller</text>
</g>
<text font-size="2.8" fill="#840000" x="178" y="190.9">Title:</text>
<g font-size="2.1" fill="#840000">
<text x="178" y="184">Sheet:</text>
<text x="178" y="186.7">File:</text>
<text x="184.1" y="186.7">esp32_h2_mini.kicad_sch</text>
<text x="178" y="196.9">KiCad</text>
<text x="178" y="194.1">Size:</text>
<text x="184.7" y="194.1">A4</text>
<text x="185.7" y="196.9">E.D.A.</text>
<text x="193.3" y="196.9">8.0.0</text>
<text x="200" y="194.1">Date:</text>
<text x="263" y="194.3">Rev:</text>
<text x="263" y="196.9">Id:</text>
<text x="267.1" y="196.9">1/1</text>
</g>
<g font-size="1.8" fill="#840000">
<text x="35" y="11.9">1</text>
<text x="85" y="11.9">2</text>
<text x="135" y="11.9">3</text>
<text x="185" y="11.9">4</text>
<text x="235" y="11.9">5</text>
<text x="285" y="11.9">6</text>
<text x="10.3" y="35.9">A</text>
<text x="285.3" y="35.9">A</text>
<text x="10.3" y="85.9">B</text>
<text x="285.3" y="85.9">B</text>
<text x="10.3" y="135.9">C</text>
<text x="285.3" y="135.9">C</text>
<text x="10.3" y="185.9">D</text>
<text x="285.3" y="185.9">D</text>
<text x="35" y="199.9">1</text>
<text x="85" y="199.9">2</text>
<text x="135" y="199.9">3</text>
<text x="185" y="199.9">4</text>
<text x="235" y="199.9">5</text>
<text x="285" y="199.9">6</text>
</g>
<g font-size="1.8" fill="#006464">
<text x="31.8" y="28.8">J1</text>
<text x="40.5" y="27.5">+12V</text>
<text x="52" y="27.5">+12V</text>
<text x="81.8" y="27.5">+5V</text>
<text x="88.1" y="27.5">+5V</text>
<text x="116.4" y="27.5">+3.3V</text>
<text x="242.6" y="27.5">ESP32-H2-MINI-1-N2</text>
<text x="252.4" y="25">IC1</text>
<text x="28.7" y="31.3">Jack-DC</text>
<text x="63.2" y="32.6">AMS1117-5.0</text>
<text x="68.5" y="30.1">U1</text>
<text x="98.7" y="32.6">AMS1117-3.3</text>
<text x="104" y="30.1">U2</text>
<text x="145.6" y="34.4" transform="rotate(-90 145.6 34.4)">R6</text>
<text x="148.2" y="34.8" transform="rotate(-90 148.2 34.8)">10k</text>
<text x="167.2" y="34.4" transform="rotate(-90 167.2 34.4)">R7</text>
<text x="169.8" y="34.8" transform="rotate(-90 169.8 34.8)">10k</text>
<text x="196.4" y="30.1">+3.3V</text>
<text x="224.5" y="32.6">GND</text>
<text x="243.1" y="32.6">GND_1</text>
<text x="243.1" y="35.2">GND_2</text>
<text x="259.9" y="32.6">NC_6</text>
<text x="259.9" y="35.2">NC_7</text>
<text x="57.2" y="41.5">C1</text>
<text x="65.3" y="36.4">VI</text>
<text x="70.7" y="40.1" transform="rotate(-90 70.7 40.1)">GND</text>
<text x="71.8" y="36.4">VO</text>
<text x="92.7" y="41.5">C3</text>
<text x="100.8" y="36.4">VI</text>
<text x="106.3" y="40.1" transform="rotate(-90 106.3 40.1)">GND</text>
<text x="107.4" y="36.4">VO</text>
<text x="192.5" y="39">C5</text>
<text x="192.5" y="41.5">10uF</text>
<text x="209.6" y="39">C6</text>
<text x="209.6" y="41.5">0.1uF</text>
<text x="243.1" y="37.7">3V3</text>
<text x="243.1" y="40.2">NC_1</text>
<text x="259.9" y="37.7">NC_8</text>
<text x="259.9" y="40.2">NC_9</text>
<text x="57.2" y="44">10uF</text>
<text x="77" y="42">C2</text>
<text x="77" y="44.6">22uF</text>
<text x="92.7" y="44">10uF</text>
<text x="112.5" y="42">C4</text>
<text x="112.5" y="44.6">22uF</text>
<text x="209" y="46.6">1uF</text>
<text x="209.5" y="44">C7</text>
<text x="221" y="42.8">R1</text>
<text x="221" y="45.3">10k</text>
<text x="243.1" y="42.8">IO2</text>
<text x="243.1" y="45.3">IO3</text>
<text x="243.1" y="47.9">NC_2</text>
<text x="258.7" y="42.8">GND_5</text>
<text x="258.7" y="45.3">GND_6</text>
<text x="258.7" y="47.9">GND_7</text>
<text x="41.1" y="52.9">GND</text>
<text x="67.8" y="52.9">GND</text>
<text x="103.4" y="52.9">GND</text>
<text x="149.5" y="49.7" transform="rotate(-90 149.5 49.7)">Q1</text>
<text x="152" y="49.7" transform="rotate(-90 152 49.7)">1P</text>
<text x="171" y="49.7" transform="rotate(-90 171 49.7)">Q2</text>
<text x="173.6" y="53.1" transform="rotate(-90 173.6 53.1)">SOT23</text>
<text x="197.4" y="51.7">GND</text>
<text x="243.1" y="50.4">EN</text>
<text x="243.1" y="52.9">IO0</text>
<text x="258.7" y="50.4">GND_8</text>
<text x="258.7" y="52.9">GND_9</text>
<text x="216.9" y="58">GND</text>
<text x="243.1" y="55.5">IO1</text>
<text x="243.1" y="58">GND_3</text>
<text x="257.5" y="55.5">GND_10</text>
<text x="257.5" y="58">GND_11</text>
<text x="216.9" y="65.6">GND</text>
<text x="243.1" y="60.6">IO13</text>
<text x="243.1" y="63.1">IO14</text>
<text x="243.1" y="65.6">GND_4</text>
<text x="257.5" y="60.6">GND_12</text>
<text x="257.5" y="63.1">GND_13</text>
<text x="257.5" y="65.6">GND_14</text>
<text x="35.5" y="72">C8</text>
<text x="69.8" y="70.7">R4</text>
<text x="243.1" y="68.2">VBAT</text>
<text x="243.1" y="70.7">IO12</text>
<text x="257.5" y="68.2">GND_15</text>
<text x="257.5" y="70.7">GND_16</text>
<text x="32.9" y="74.5">C_Small</text>
<text x="67.2" y="73.3">R_Small</text>
<text x="243.1" y="73.3">NC_3</text>
<text x="243.1" y="75.8">IO4</text>
<text x="257.5" y="73.3">GND_17</text>
<text x="257.5" y="75.8">GND_18</text>
<text x="35.5" y="82.1">C9</text>
<text x="49.5" y="82.1">Y1</text>
<text x="61" y="82.1">R2</text>
<text x="243.1" y="78.3">IO5</text>
<text x="243.1" y="80.9">IO10</text>
<text x="243.1" y="83.4">IO11</text>
<text x="257.5" y="78.3">GND_19</text>
<text x="257.5" y="80.9">GND_20</text>
<text x="257.5" y="83.4">GND_21</text>
<text x="32.9" y="84.7">C_Small</text>
<text x="49.5" y="84.7">Crystal</text>
<text x="61" y="84.7">R_Small</text>
<text x="67.2" y="89.8">R_Small</text>
<text x="69.8" y="87.2">R3</text>
<text x="243.1" y="86">IO8</text>
<text x="243.1" y="88.5">IO9</text>
<text x="257.5" y="86">GND_22</text>
<text x="257.5" y="88.5">GND_23</text>
<text x="28.4" y="93.6">GND</text>
<text x="243.1" y="91">IO22</text>
<text x="243.1" y="93.6">IO25</text>
<text x="257.5" y="91">GND_24</text>
<text x="257.5" y="93.6">GND_25</text>
<text x="243.1" y="96.1">IO26</text>
<text x="243.1" y="98.7">IO27</text>
<text x="243.1" y="101.2">NC_4</text>
<text x="257.5" y="96.1">GND_26</text>
<text x="257.5" y="98.7">GND_27</text>
<text x="257.5" y="101.2">GND_28</text>
<text x="243.1" y="103.7">NC_5</text>
<text x="243.1" y="106.3">RXD0</text>
<text x="257.5" y="103.7">GND_29</text>
<text x="257.5" y="106.3">GND_30</text>
<text x="104" y="111.4">+3V3</text>
<text x="243.1" y="108.8">TXD0</text>
<text x="273.6" y="113.9">GND</text>
<text x="76.2" y="119">1uF</text>
<text x="76.2" y="116.4">C11</text>
<text x="88.3" y="119">100nF</text>
<text x="88.3" y="116.4">C12</text>
<text x="115.2" y="118.7" transform="rotate(-90 115.2 118.7)">C13</text>
<text x="117.7" y="118.7" transform="rotate(-90 117.7 118.7)">100nF</text>
<text x="31.7" y="124.1">USB_C_2.0</text>
<text x="35.6" y="121.5">J3</text>
<text x="61" y="122.5">D1</text>
<text x="61" y="125.1">D5819</text>
<text x="82" y="126">10k</text>
<text x="82.5" y="123.4">R5</text>
<text x="40.9" y="129.1">VBUS</text>
<text x="70.9" y="129.1">+3V3</text>
<text x="97" y="129.1">~{RST}</text>
<text x="107.5" y="130.1" transform="rotate(-90 107.5 130.1)">VDD</text>
<text x="112.4" y="131.7">RXD</text>
<text x="112.7" y="129.1">TXD</text>
<text x="42" y="134.2">CC1</text>
<text x="42" y="136.8">CC2</text>
<text x="105" y="133.2" transform="rotate(-90 105 133.2)">VREGIN</text>
<text x="112.7" y="136.8">~{CTS}</text>
<text x="112.7" y="134.2">~{RTS}</text>
<text x="42.9" y="141.8">D-</text>
<text x="97" y="141.8">VBUS</text>
<text x="112.4" y="139.3">~{DSR}</text>
<text x="112.6" y="141.8">~{DTR}</text>
<text x="146.1" y="143.1">J2</text>
<text x="252" y="143.9">C10</text>
<text x="42.9" y="146.9">D+</text>
<text x="42.9" y="149.5">D+</text>
<text x="42.9" y="144.4">D-</text>
<text x="97" y="146.9">D+</text>
<text x="97" y="144.4">D-</text>
<text x="109.4" y="146.9">~{RI}/CLK</text>
<text x="112.3" y="144.4">~{DCD}</text>
<text x="142.2" y="145.6">USB_C_2.0</text>
<text x="167.6" y="146.7">D2</text>
<text x="167.6" y="149.2">D5819</text>
<text x="240" y="144.4">S1</text>
<text x="240" y="146.9">BUTT-2</text>
<text x="251.7" y="147.7">0.1uF</text>
<text x="266.7" y="145.6">SW1</text>
<text x="266.7" y="148.2">K2</text>
<text x="107.4" y="154.5">~{SUSPEND}</text>
<text x="107.4" y="152">SUSPEND</text>
<text x="151.4" y="150.7">VBUS</text>
<text x="152.5" y="155.8">CC1</text>
<text x="30.1" y="160.3" transform="rotate(-90 30.1 160.3)">SHIELD</text>
<text x="37.7" y="160.3" transform="rotate(-90 37.7 160.3)">GND</text>
<text x="40.8" y="157.1">SBU1</text>
<text x="40.8" y="159.6">SBU2</text>
<text x="105.4" y="159.6">~{TXT}/GPIO.0</text>
<text x="152.5" y="158.3">CC2</text>
<text x="236.7" y="159.6">GND</text>
<text x="100.9" y="167.2">~{WAKEUP}/GPIO.3</text>
<text x="102.4" y="164.7">RS485/GPIO.2</text>
<text x="105.1" y="162.2">~{RXT}/GPIO.1</text>
<text x="153.4" y="163.4">D-</text>
<text x="153.4" y="166">D-</text>
<text x="109.8" y="172.3">GPIO.5</text>
<text x="109.8" y="169.8">GPIO.4</text>
<text x="153.4" y="168.5">D+</text>
<text x="153.4" y="171">D+</text>
<text x="109.8" y="179.9">CHREN</text>
<text x="109.8" y="174.9">GPIO.6</text>
<text x="151.2" y="178.7">SBU1</text>
<text x="111" y="185">CHR1</text>
<text x="111" y="182.5">CHR0</text>
<text x="140.6" y="181.9" transform="rotate(-90 140.6 181.9)">SHIELD</text>
<text x="148.2" y="181.9" transform="rotate(-90 148.2 181.9)">GND</text>
<text x="151.2" y="181.2">SBU2</text>
<text x="107.5" y="186.2" transform="rotate(-90 107.5 186.2)">GND</text>
<text x="108.7" y="190.1">U3</text>
<text x="108.7" y="192.6">CP2102N-QFN28</text>
<text x="141.5" y="193.9">GND</text>
</g>
<g font-size="1.8" fill="#0f0f0f">
<text x="149.5" y="26.7" transform="rotate(-90 149.5 26.7)">DTR</text>
<text x="171.1" y="26.7" transform="rotate(-90 171.1 26.7)">RST</text>
<text x="85.1" y="35.2">VUSB</text>
<text x="203.2" y="32.7">VBAT</text>
<text x="229.1" y="41.6">GPIO2</text>
<text x="140.6" y="44.5" transform="rotate(-90 140.6 44.5)">RESET</text>
<text x="182.5" y="44.5" transform="rotate(-90 182.5 44.5)">BOOT</text>
<text x="229.1" y="44.1">GPIO3</text>
<text x="229.1" y="51.7">GPIO0</text>
<text x="229.7" y="49.2">EN</text>
<text x="227.9" y="59.3">GPIO13</text>
<text x="229.1" y="54.3">GPIO1</text>
<text x="227.9" y="61.9">GPIO14</text>
<text x="230.3" y="67">VBAT</text>
<text x="82.5" y="77.1">GPIO13</text>
<text x="82.5" y="74.6">GPIO13</text>
<text x="82.5" y="87.3">GPIO14</text>
<text x="228.6" y="87.3">BOOT</text>
<text x="82.5" y="91.1">GPIO14</text>
<text x="228.6" y="94.9">D-</text>
<text x="228.6" y="97.4">D+</text>
<text x="228.6" y="105.1">TX0</text>
<text x="228.6" y="107.6">RX0</text>
<text x="67.9" y="111.4">VUSB</text>
<text x="58.4" y="117.8">VUSB</text>
<text x="87.6" y="126.7">RESET</text>
<text x="124.5" y="127.9">TX0</text>
<text x="124.5" y="130.5">RX0</text>
<text x="238.8" y="131.7">EN</text>
<text x="265.4" y="131.7">EN</text>
<text x="124.5" y="133">RST</text>
<text x="250.2" y="136.8">RESET</text>
<text x="55.9" y="142.5">USB_D-</text>
<text x="86.3" y="140.6">VUSB</text>
<text x="124.5" y="140.6">DTR</text>
<text x="165.1" y="141.9">VUSB</text>
<text x="274.3" y="138.1">BOOT</text>
<text x="168.9" y="163.5">D-</text>
<text x="168.9" y="168.6">D+</text>
</g>
<g font-size="1.8" fill="#a90000">
<text x="38.7" y="34">1</text>
<text x="62.8" y="35.3">3</text>
<text x="75.5" y="35.3">2</text>
<text x="98.4" y="35.3">3</text>
<text x="111.1" y="35.3">2</text>
<text x="239.3" y="31.5">1</text>
<text x="239.3" y="34">2</text>
<text x="266.7" y="31.5">32</text>
<text x="266.7" y="34">33</text>
<text x="38.7" y="39.1">2</text>
<text x="149.6" y="40.4" transform="rotate(-90 149.6 40.4)">1</text>
<text x="171.2" y="40.4" transform="rotate(-90 171.2 40.4)">1</text>
<text x="239.3" y="36.6">3</text>
<text x="239.3" y="39.1">4</text>
<text x="239.3" y="41.7">5</text>
<text x="266.7" y="36.6">34</text>
<text x="266.7" y="39.1">35</text>
<text x="266.7" y="41.7">36</text>
<text x="69.6" y="42.6" transform="rotate(-90 69.6 42.6)">1</text>
<text x="105.2" y="42.6" transform="rotate(-90 105.2 42.6)">1</text>
<text x="145.3" y="44.2">3</text>
<text x="153" y="44.2">2</text>
<text x="166.9" y="44.2">2</text>
<text x="174.6" y="44.2">3</text>
<text x="239.3" y="44.2">6</text>
<text x="239.3" y="46.7">7</text>
<text x="266.7" y="44.2">37</text>
<text x="266.7" y="46.7">38</text>
<text x="239.3" y="49.3">8</text>
<text x="239.3" y="51.8">9</text>
<text x="266.7" y="49.3">39</text>
<text x="266.7" y="51.8">40</text>
<text x="238.7" y="54.4">10</text>
<text x="238.7" y="56.9">11</text>
<text x="238.7" y="59.4">12</text>
<text x="266.7" y="54.4">41</text>
<text x="266.7" y="56.9">42</text>
<text x="266.7" y="59.4">43</text>
<text x="238.7" y="62">13</text>
<text x="238.7" y="64.5">14</text>
<text x="266.7" y="62">44</text>
<text x="266.7" y="64.5">45</text>
<text x="238.7" y="67.1">15</text>
<text x="238.7" y="69.6">16</text>
<text x="266.7" y="67.1">46</text>
<text x="266.7" y="69.6">47</text>
<text x="238.7" y="72.1">17</text>
<text x="238.7" y="74.7">18</text>
<text x="238.7" y="77.2">19</text>
<text x="266.7" y="72.1">48</text>
<text x="266.7" y="74.7">49</text>
<text x="266.7" y="77.2">50</text>
<text x="238.7" y="79.8">20</text>
<text x="238.7" y="82.3">21</text>
<text x="266.7" y="79.8">51</text>
<text x="266.7" y="82.3">52</text>
<text x="238.7" y="84.8">22</text>
<text x="238.7" y="87.4">23</text>
<text x="238.7" y="89.9">24</text>
<text x="266.7" y="84.8">53</text>
<text x="266.7" y="87.4">54</text>
<text x="266.7" y="89.9">55</text>
<text x="238.7" y="92.5">25</text>
<text x="238.7" y="95">26</text>
<text x="266.7" y="92.5">56</text>
<text x="266.7" y="95">57</text>
<text x="238.7" y="97.5">27</text>
<text x="238.7" y="100.1">28</text>
<text x="266.7" y="97.5">58</text>
<text x="266.7" y="100.1">59</text>
<text x="238.7" y="102.6">29</text>
<text x="238.7" y="105.2">30</text>
<text x="238.7" y="107.7">31</text>
<text x="266.7" y="102.6">60</text>
<text x="266.7" y="105.2">61</text>
<text x="103.9" y="125.2" transform="rotate(-90 103.9 125.2)">7</text>
<text x="106.4" y="125.2" transform="rotate(-90 106.4 125.2)">6</text>
<text x="48.3" y="128">A4</text>
<text x="94.5" y="128">9</text>
<text x="116.8" y="130.6">25</text>
<text x="116.8" y="128">26</text>
<text x="48.2" y="135.6">B5</text>
<text x="48.3" y="133.1">A5</text>
<text x="116.8" y="135.6">23</text>
<text x="116.8" y="133.1">24</text>
<text x="48.2" y="143.3">B7</text>
<text x="48.3" y="140.7">A7</text>
<text x="94.5" y="143.3">5</text>
<text x="94.5" y="140.7">8</text>
<text x="116.8" y="138.2">27</text>
<text x="116.8" y="140.7">28</text>
<text x="117.4" y="143.3">1</text>
<text x="48.2" y="148.3">B6</text>
<text x="48.3" y="145.8">A6</text>
<text x="94.5" y="145.8">4</text>
<text x="117.4" y="145.8">2</text>
<text x="158.8" y="149.6">A4</text>
<text x="48.3" y="156">A8</text>
<text x="116.8" y="153.4">11</text>
<text x="116.8" y="150.9">12</text>
<text x="158.8" y="154.7">A5</text>
<text x="48.2" y="158.5">B8</text>
<text x="116.8" y="161">18</text>
<text x="116.8" y="158.5">19</text>
<text x="158.7" y="157.2">B5</text>
<text x="29" y="165.1" transform="rotate(-90 29 165.1)">S1</text>
<text x="36.6" y="165.1" transform="rotate(-90 36.6 165.1)">A1</text>
<text x="116.8" y="166.1">16</text>
<text x="116.8" y="163.6">17</text>
<text x="158.7" y="164.8">B7</text>
<text x="158.8" y="167.4">A6</text>
<text x="158.8" y="162.3">A7</text>
<text x="116.8" y="173.7">20</text>
<text x="116.8" y="171.2">21</text>
<text x="116.8" y="168.7">22</text>
<text x="158.7" y="169.9">B6</text>
<text x="116.8" y="178.8">13</text>
<text x="158.8" y="177.5">A8</text>
<text x="116.8" y="183.9">14</text>
<text x="116.8" y="181.4">15</text>
<text x="158.7" y="180.1">B8</text>
<text x="106.4" y="188.7" transform="rotate(-90 106.4 188.7)">3</text>
<text x="139.4" y="186.7" transform="rotate(-90 139.4 186.7)">S1</text>
<text x="147.1" y="186.7" transform="rotate(-90 147.1 186.7)">A1</text>
</g>
<text font-size="1.8" fill="#009600" x="55.9" y="145.7">USB_D+</text>
<g font-size="1.4" fill="#a90000">
<text x="238.5" y="140.3" transform="rotate(-90 238.5 140.3)">2</text>
<text x="238.5" y="150.5" transform="rotate(-90 238.5 150.5)">1</text>
</g>
</svg>
